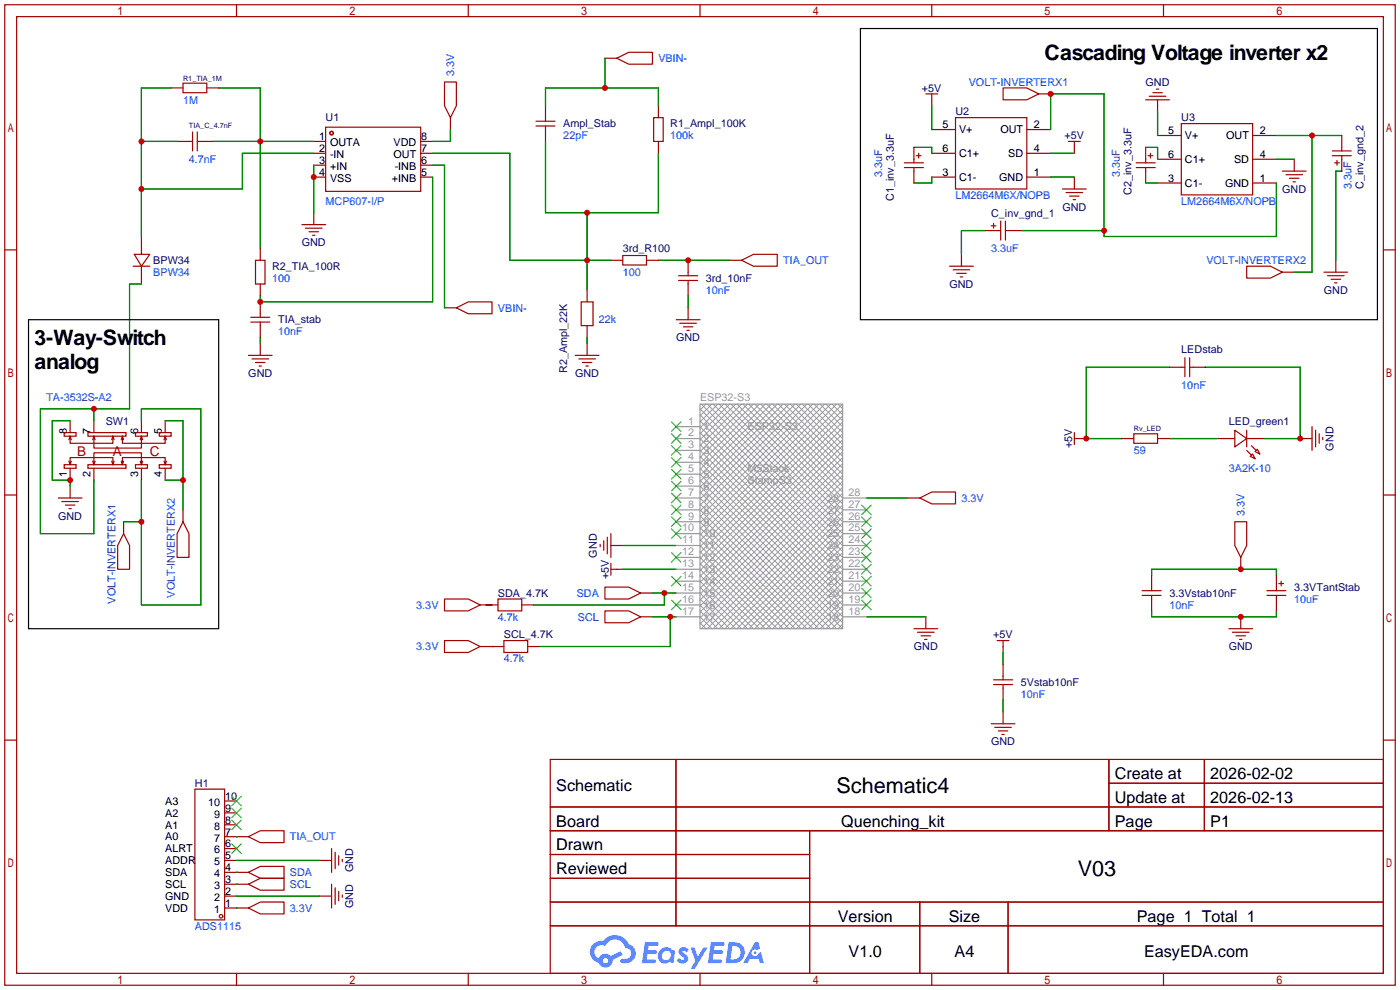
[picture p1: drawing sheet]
<svg xmlns="http://www.w3.org/2000/svg" width="299mm" height="212mm" viewBox="0 0 299 212" stroke-linecap="round" stroke-linejoin="round" font-family="sans-serif">
<g fill="none" stroke="#a10000" stroke-width=".25">
<path d="M1 1h297.2v209.6h-297.2zM3.6 3.6h292.1v204.4h-292.1zM50.5 1v2.6M100.1 1v2.6M149.6 1v2.6M199.1 1v2.6M248.7 1v2.6M1 53.4h2.6M295.7 53.4h2.5M1 105.8h2.6M295.7 105.8h2.5M1 158.2h2.6"/>
<path d="M295.7 158.2h2.5M117.6 162.3h178.1v45.7h-178.1zM117.6 172.5h178.1M117.6 177.5h178.1M144.5 162.3v35.6M173 177.5v30.5M237 162.3v15.2M237 167.4h58.7M257.4 162.3v15.2M117.6 182.6h55.4M117.6 192.8h178.1M117.6 187.7h55.4"/>
<path d="M117.6 197.9h178.1M196.6 192.8v15.2M215.4 192.8v15.2M50.5 208v2.6M100.1 208v2.6M149.6 208v2.6M199.1 208v2.6M248.7 208v2.6"/>
</g>
<g fill="#5487ff">
<path d="M145.3 202.7a1.3 1.3 0 0 1 1.9 .3l-.4 .6a.54 .54 0 0 0-.9-.2l.1 .2a1.34 1.34 0 0 1 .9 1.8 1.47 1.47 0 0 1-2.3-.1l.5-.6 .8 .5a.31 .31 0 0 0 .4-.3 .31 .31 0 0 0-.3-.4 1.12 1.12 0 0 1-.7-1.8z"/>
<path d="M147.6 202.5h.9l.6 2 1.2-2h.9l-2.7 4.6h-.9l1-1.7z"/>
<path d="M137.8 201.4h1.7a1.31 1.31 0 0 1 1.2 .2 .4 .4 0 0 1-.3 .5l-1.8 .1-.1 .9h1.6a.4 .4 0 0 1 .4 .4 .4 .4 0 0 1-.5 .4h-1.6l-.2 1.2h1.4a.46 .46 0 0 1 .5 0 .46 .46 0 0 1 .1 .5l-.4 .2h-2.6z"/>
<path d="M151.9 201.4h1.7a1.32 1.32 0 0 1 1.2 .2 .39 .39 0 0 1-.3 .5l-1.8 .1-.1 .9h1.6a.4 .4 0 0 1 .4 .4 .4 .4 0 0 1-.4 .4h-1.7l-.2 1.2h1.4a.46 .46 0 0 1 .5 0 .46 .46 0 0 1 .1 .5l-.4 .2h-2.6z"/>
<path d="M161.3 201.4h.8l.3 1.3-.6 .4a.75 .75 0 0 0-1.1 .3 .75 .75 0 0 0 .5 1 .75 .75 0 0 0 .9-.7l.5-.2 .6 2.3h-.8l-.3-.9h-1.8l-.5 .9h-1z"/>
<path d="M155.7 201.4l-.6 4.4h1.5a2.27 2.27 0 0 0 2.6-2.2 2.27 2.27 0 0 0-2.7-2.2zM156.5 202.1a1.5 1.5 0 0 1 1.8 1.6 1.5 1.5 0 0 1-1.9 1.4h-.3z"/>
<path d="M141.2 203a1.6 1.6 0 0 0-.3 2.3 1.6 1.6 0 0 0 2.3 .2l.7 .3 .3-2.4-.1-.3-.5-.1a1.58 1.58 0 0 0-2.4 0zM141.8 203.5a.98 .98 0 0 1 1.6 .4 .98 .98 0 0 1-1.1 1.3 .94 .94 0 0 1-.9-.7 .94 .94 0 0 1 .4-1z"/>
<path d="M126.8 201.8a2.37 2.37 0 0 0 1.1 4 1.54 1.54 0 0 0 1.8 1 1.54 1.54 0 0 0 1.2-1.6l2.2-1.1-.5-.8-2 1a1.57 1.57 0 0 0-2.7 .5 1.5 1.5 0 0 1-.7-2.1 1.5 1.5 0 0 1 2.2-.5 2.23 2.23 0 0 1 2.3-1.4 2.23 2.23 0 0 1 2 1.8 1.16 1.16 0 0 1 1.2 1.1 1.16 1.16 0 0 1-1.1 1.2h-.7a.47 .47 0 0 0-.5 .4 .47 .47 0 0 0 .4 .5 2.17 2.17 0 0 0 2.5-.9 2.17 2.17 0 0 0-.3-2.7l-.8-.4a3.2 3.2 0 0 0-5.5-.7l-1.1 .1zM128.8 205.3a.6 .6 0 0 1 1.2 0 .6 .6 0 0 1-1.2 0z"/>
<circle cx="161.4" cy="203.6" r=".28"/>
</g>
<g fill="none" stroke="#a10000" stroke-width=".25">
<path d="M36.6 18.8h2.5M39.1 17.8h5.1v2h-5.1zM44.2 18.8h2.5M95 17.5h2.5v5.1l-1.2 2.5-1.3-2.5zM129.3 12.4h2.5M131.8 12.4l2.6-1.2h5v2.5h-5zM214.4 18.8h5.1l2.5 1.3-2.5 1.2h-5.1zM246.4 19.8h2M247.1 19.1h.5M37.8 30.2h3.3M41.1 28.2v4.1M42.2 30.2h3.3"/>
<path d="M42.2 28.2v4.1M67.1 30.2h2.5M67.1 32.8h2.5M67.1 35.3h2.5M67.1 37.8h2.5M69.6 27.2h20.3v13.7h-20.3zM89.9 30.2h2.6M89.9 32.8h2.6M89.9 35.3h2.6M89.9 37.8h2.6M96.3 25.1v2.6M114.6 26.9h4"/>
<path d="M114.6 25.9h4M116.6 22.6v3.3M116.6 26.9v3.3M139.7 25.1h2v5.1h-2zM140.7 22.6v2.5M140.7 30.2v2.6M193.3 34.8h4.1M193.3 35.8h4.1M195.3 31.5v3.3M195.3 35.8v3.3M195.8 33.3h1M196.3 32.8v1"/>
<path d="M197.9 20.1h2.5M199.1 32.8h5.1M199.1 37.8h5.1M199.1 27.7h5.1M199.1 20.1v2.5M204.2 25.1h15.3v15.3h-15.3zM219.5 32.8h5M219.5 37.8h5M219.5 27.7h5M222 20.1h2.5M228.3 30.2h2.6M229.6 30.2v2.6"/>
<path d="M229.6 37.8v2.6M242.8 34.8h4.1M242.8 35.8h4.1M244.9 21.3h5M244.9 31.5v3.3M244.9 35.8v3.3M245.4 33.3h1M245.6 20.6h3.6M245.9 32.8v1M247.4 34h5.1M247.4 29h5.1M247.4 39.1h5.1"/>
<path d="M247.4 21.3v2.6M252.5 26.4h15.2v15.3h-15.2zM267.7 34h5.1M267.7 29h5.1M267.7 39.1h5.1M274.1 36.6h5M274.8 37.3h3.6M275.6 38.1h2M276.4 38.9h.5M276.6 34v2.6M284.7 33.3h4.1M284.7 32.3h4.1"/>
<path d="M285.2 34.8h1.1M285.8 34.3v1M286.8 29v3.3M286.8 33.3v3.3M28.4 56.9h3.6M28.7 54.4h3.3l-1.8 2.5zM30.2 50.5v3.9M30.2 56.9v3.8M54.6 55.6h2v5.1h-2zM55.6 53.1v2.5M64.5 48h5.1M65.3 48.8h3.5"/>
<path d="M66 49.5h2.1M66.8 50.3h.5M67.1 45.5v2.5M130.6 55.6h2.5M133.1 54.6h5.1v2h-5.1zM138.2 55.6h2.5M145 58.9h4.1M145 59.9h4.1M147.1 55.6v3.3M147.1 59.9v3.3M156 55.6h2.5M158.5 55.6l2.5-1.2h5.1v2.5h-5.1z"/>
<path d="M202.9 56.9h5.1M203.7 57.7h3.6M204.5 58.4h2M205.2 59.2h.5M205.5 54.4v2.5M210.6 49.3h3.3M211.8 48.3h1.1M212.3 47.8v1M213.9 47.2v4.1M214.9 47.2v4.1M214.9 49.3h3.3M227.1 40.4h5.1"/>
<path d="M227.8 41.1h3.6M228.6 41.9h2M229.4 42.7h.5M266.4 56.9h5.1l2.6 1.3-2.6 1.2h-5.1zM274.1 58.2h2.5M283 58.2h5M283.7 58.9h3.6M284.5 59.7h2M285.5 55.6v2.6M53.1 75.9h5.1M53.6 68.8h4.1M53.6 67.8h4.1"/>
<path d="M53.8 76.7h3.6M54.6 77.5h2M55.4 78.2h.5M55.6 60.7v2.5M55.6 64.5v3.3M55.6 68.8v3.3M55.6 73.4v2.5M95 65.8h2.5M97.5 65.8l2.6-1.3h5.1v2.6h-5.1zM122.9 75.9h5.1M123.7 76.7h3.6M124.2 64.5h2.5v5.1h-2.5z"/>
<path d="M124.5 77.5h2M125.2 78.2h.5M125.5 62v2.5M125.5 69.6v2.5M125.5 73.4v2.5M144.5 68.3h5.1M145.3 69.1h3.5M146 69.8h2.1M146.8 70.6h.5M147.1 65.8v2.5M249.9 78.5h3.3M253.2 76.5v4"/>
<path d="M254.3 76.5v4M254.3 78.5h3.3M285.2 60.5h.6M13.7 92.5h2.6v.7h-2.6zM13.7 99.3h2.6v.8h-2.6zM14.7 98.6l.3 .7M15 93.2v1.5h9.1v-1.5M15 99.3v-1.5h9.1v1.5M15 89.9v2.6M15 93.2l.2 .8M15 93.2l-.3 .8M15.2 98.6l-.2 .7"/>
<path d="M18.8 92.5h8.1v.7h-8.1zM18.8 99.3h8.1v.8h-8.1zM19.8 98.6l.3 .7M20.1 93.2v2.6h10.1v-2.6M20.1 99.3v-2.5h10.1v2.5M20.1 89.9v2.6M20.1 93.2l.2 .8M20.1 93.2l-.3 .8M20.3 98.6l-.2 .7M23.9 98.6l.2 .7M24.1 93.2l.3 .8M24.1 93.2l-.2 .8"/>
<path d="M24.4 98.6l-.3 .7M25.9 98.6l.3 .7M26.2 93.2v1.5h9.1v-1.5M26.2 99.3v-1.5h9.1v1.5M26.2 93.2l-.3 .8M26.2 93.2l.2 .8M26.4 98.6l-.2 .7M29 92.5h2.5v.7h-2.5zM29 99.3h2.5v.8h-2.5zM30 98.6l.2 .7M30.2 89.9v2.6M30.2 93.2l-.2 .8"/>
<path d="M30.2 93.2l.3 .8M30.5 98.6l-.3 .7M34 92.5h2.6v.7h-2.6zM34 99.3h2.6v.8h-2.6zM35.1 98.6l.2 .7M35.3 89.9v2.6M35.3 93.2l-.2 .8M35.3 93.2l.3 .8M35.6 98.6l-.3 .7M229.6 93.7h2.6M229.6 92.5v2.5M239.8 93.7h2.5"/>
<path d="M242.3 92.7h5.1v2h-5.1zM247.4 93.7h2.5M260.1 93.7h3.8M263.9 91.9l2.5 1.8-2.5 1.8zM266.4 93.7h3.9M266.4 91.9v3.6M266.4 96.3l1.1 1M267.2 97.5l.5-.5 .5 1zM267.5 95.2l1 1.1M268.2 96.5l.5-.5 .5 1zM277.9 93.7h2.5M280.4 91.2v5.1"/>
<path d="M281.2 91.9v3.6M281.9 92.7v2M282.7 93.5v.5M12.4 106.4h5.1M13.2 107.2h3.6M14 107.9h2M14.7 108.7h.5M15 100.1v2.5M15 103.9v2.5M20.1 100.1v2.5M26.4 114l1.3 2.6v5.1h-2.6v-5.1zM26.4 111.5v2.5"/>
<path d="M30.2 100.1v2.5M35.3 100.1v2.5M39.1 111.5l1.3 2.5v5.1h-2.6v-5.1zM39.1 109v2.5M128.3 116.3v.5M129 115.6v2M129.8 114.8v3.6M130.6 116.6h2.5M130.6 114v5.1M194.1 106.4h2.5M196.6 106.4l2.5-1.2h5.1v2.5h-5.1zM263.9 111.5h2.5v5.1l-1.2 2.5-1.3-2.5z"/>
<path d="M265.2 119.1v2.6M95 128h5.1l2.5 1.3-2.5 1.3h-5.1zM95 136.9h5.1l2.5 1.3-2.5 1.2h-5.1zM102.6 129.3h3.8M102.6 138.2h5.1M106.4 128h5.1v2.6h-5.1zM107.7 136.9h5.1v2.5h-5.1zM111.5 129.3h2.5M112.8 138.2h2.5M129.3 130.6h5.1l2.5 1.2-2.5 1.3h-5.1zM129.3 125.5h5.1l2.5 1.2-2.5 1.3h-5.1zM130.6 120.4v2.5"/>
<path d="M130.6 121.7h2.5M136.9 131.8h2.5M136.9 126.7h2.5M195.3 134.4h5.1M196.1 135.1h3.5M196.8 135.9h2.1M197.6 136.7h.5M197.9 131.8v2.6M213.1 136.9h2.5M214.4 136.9v2.5M244.1 126.2h4.1M244.1 127.3h4.1"/>
<path d="M246.1 122.9v3.3M246.1 127.3v3.3M262.6 134.4h5.1M263.4 135.1h3.6M264.2 135.9h2M264.9 136.7h.5M265.2 131.8v2.6M270.8 126.2h4M270.8 127.3h4M272.8 122.9v3.3M272.8 127.3v3.3M273.3 124.7h1"/>
<path d="M273.8 124.2v1M211.8 154.7h5.1M212.3 146.3h4.1M212.3 145.3h4.1M212.6 155.4h3.6M213.4 156.2h2M214.1 157h.5M214.4 142v3.3M214.4 146.3v3.3M214.4 152.1v2.6M41.7 168.7h6.3v27.9h-6.3zM48 178.8h5.1"/>
<path d="M48 176.3h2.5M48 173.7h2.5M48 171.2h2.5M53.1 178.8l2.5-1.3h5.1v2.6h-5.1zM48 194.1h5.1M48 191.5h2.5M48 189h5.1M48 186.4h5.1M48 183.9h2.5M48 181.4h2.5M53.1 189l2.5-1.3h5.1v2.5h-5.1zM53.1 186.4l2.5-1.2h5.1v2.5h-5.1z"/>
<path d="M53.1 194.1l2.5-1.3h5.1v2.5h-5.1zM68.3 191.5h2.6M68.3 183.9h2.6M70.9 181.4v5M70.9 189v5.1M71.6 182.1v3.6M71.6 189.7v3.6M72.4 182.9v2M72.4 190.5v2M73.2 183.6v.6M73.2 191.3v.5"/>
<circle cx="70.9" cy="28.4" r=".38"/>
<circle cx="47.2" cy="195.8" r=".38"/>
</g>
<g fill="none" stroke="#3c3" stroke-width=".25">
<path d="M143.5 90.2l2 2M143.5 92.7l2 2M143.5 95.2l2 2.1M143.5 97.8l2 2M145.5 90.2l-2 2M145.5 92.7l-2 2M145.5 95.2l-2 2.1M145.5 97.8l-2 2M143.5 100.3l2 2.1M143.5 102.9l2 2M143.5 105.4l2 2M143.5 107.9l2 2.1"/>
<path d="M143.5 110.5l2 2M143.5 113l2 2.1M143.5 118.1l2 2M145.5 100.3l-2 2.1M145.5 102.9l-2 2M145.5 105.4l-2 2M145.5 107.9l-2 2.1M145.5 110.5l-2 2M145.5 113l-2 2.1M145.5 118.1l-2 2M184.1 118.1l2.1 2M184.1 115.6l2.1 2"/>
<path d="M184.1 113l2.1 2.1M184.1 110.5l2.1 2M184.1 107.9l2.1 2.1M186.2 118.1l-2.1 2M186.2 115.6l-2.1 2M186.2 113l-2.1 2.1M186.2 110.5l-2.1 2M186.2 107.9l-2.1 2.1M143.5 123.2l2 2M143.5 128.3l2 2M145.5 123.2l-2 2M145.5 128.3l-2 2"/>
<path d="M184.1 128.3l2.1 2M184.1 125.7l2.1 2.1M184.1 123.2l2.1 2M184.1 120.6l2.1 2.1M186.2 128.3l-2.1 2M186.2 125.7l-2.1 2.1M186.2 123.2l-2.1 2M186.2 120.6l-2.1 2.1M49.5 175.3l2.1 2M49.5 172.7l2.1 2.1M49.5 170.2l2.1 2M51.6 175.3l-2.1 2"/>
<path d="M51.6 172.7l-2.1 2.1M51.6 170.2l-2.1 2M49.5 180.3l2.1 2.1M51.6 180.3l-2.1 2.1"/>
</g>
<g fill="none" stroke="#008700" stroke-width=".25">
<path d="M36.6 18.8h-6.4v31.7M46.7 18.8h8.9v34.3M129.3 12.4v6.4M30.2 30.2h7.6M45.5 30.2h21.6M67.1 35.3v10.2M67.1 32.8h-15.3v7.6h-21.6M92.5 32.8h16.5v22.8h21.6M92.5 37.8v26.7h-36.9v-1.3M92.5 35.3h2.5v30.5M96.3 27.7v2.5h-3.8M116.6 22.6v-3.8h24.1v3.8"/>
<path d="M116.6 30.2v15.3h24.1v-12.7M195.3 31.5h3.8v1.3M199.1 22.6v5.1M199.1 37.8v1.3h-3.8M224.5 27.7v-7.6h11.5v30.4h36.8v-11.4M224.5 32.8h5.1M224.5 37.8h5.1M244.9 31.5h2.5v2.5M244.9 39.1h2.5M247.4 23.9v5.1M272.8 34h3.8M272.8 29h14"/>
<path d="M280.4 29v29.2h-3.8M286.8 36.6h-1.3v19M125.5 45.5v16.5M140.7 55.6h15.3M210.6 49.3h-5.1v5.1M218.2 49.3h17.8M30.2 60.7h-2.5v26.7h-19.1v26.6h11.5v-11.4M55.6 72.1v1.3M125.5 72.1v1.3M147.1 63.2v2.6M249.9 78.5h-17.7v15.2h7.6M257.6 78.5h20.3v15.2h-7.6"/>
<path d="M15 89.9h-3.8v12.7h3.8v1.3M20.1 87.4v2.5M30.2 89.9v-2.5h12.7v41.9h-12.7v-26.7M35.3 89.9h3.8v19.1M249.9 93.7h10.2M26.4 111.5h3.8M35.3 102.6h3.8M133.1 116.6h11.4M185.2 106.4h8.9M103.9 129.3h1.3M105.2 138.2h.1M133.1 121.7h11.4"/>
<path d="M139.4 131.8h5.1M139.4 126.7h5.1M142 126.7v2.6h-28M143.3 131.8v6.4h-28M185.2 131.8h12.7M214.4 139.4v2.6M246.1 122.9v-1.2h26.7v1.2M246.1 130.6v1.2h26.7v-1.2M214.4 149.6v2.5M50.5 178.8h.1M50.5 189h.1M50.5 186.4h.1"/>
<path d="M50.5 194.1h.1M50.5 191.5h17.8M50.5 183.9h17.8"/>
</g>
<g fill="none" stroke="#999" stroke-width=".25">
<path d="M144.5 91.2h5.1M144.5 93.7h5.1M144.5 96.3h5.1M144.5 98.8h5.1M149.6 86.4h30.5v48h-30.5zM144.5 101.3h5.1M144.5 103.9h5.1M144.5 106.4h5.1M144.5 109h5.1M144.5 111.5h5.1M144.5 114h5.1M144.5 116.6h5.1"/>
<path d="M144.5 119.1h5.1M180.1 106.4h5.1M180.1 109h5.1M180.1 111.5h5.1M180.1 114h5.1M180.1 116.6h5.1M180.1 119.1h5.1M144.5 121.7h5.1M144.5 124.2h5.1M144.5 126.7h5.1M144.5 129.3h5.1M144.5 131.8h5.1"/>
<path d="M180.1 121.7h5.1M180.1 124.2h5.1M180.1 126.7h5.1M180.1 129.3h5.1M180.1 131.8h5.1"/>
</g>
<g fill="none" stroke="#999" stroke-width=".21">
<path d="M149.6 98.8l30.5 30.5M149.6 97.5l30.5 30.5M149.6 96.3l30.5 30.4M149.6 95l30.5 30.5M149.6 93.7l30.5 30.5M149.6 92.5l30.5 30.4M149.6 91.2l30.5 30.5M149.6 89.9l30.5 30.5M149.6 88.6l30.5 30.5M149.6 87.4l30.5 30.5M149.9 86.4l30.2 30.2M150.9 86.4l-1.3 1.2"/>
<path d="M151.1 86.4l29 28.9M152.1 86.4l-2.5 2.5M152.4 86.4l27.7 27.6M153.4 86.4l-3.8 3.8M153.7 86.4l26.4 26.4M154.7 86.4l-5.1 5M154.9 86.4l25.2 25.1M156 86.4l-6.4 6.3M156.2 86.4l23.9 23.8M157.2 86.4l-7.6 7.6M157.5 86.4l22.6 22.6M158.5 86.4l-8.9 8.9"/>
<path d="M158.8 86.4l21.3 21.3M159.8 86.4l-10.2 10.1M160 86.4l20.1 20M161 86.4l-11.4 11.4M161.3 86.4l18.8 18.8M162.3 86.4l-12.7 12.7M162.6 86.4l17.5 17.5M163.6 86.4l-14 13.9M163.8 86.4l16.3 16.2M164.8 86.4l-15.2 15.2M165.1 86.4l15 14.9M166.1 86.4l-16.5 16.5"/>
<path d="M166.4 86.4l13.7 13.7M167.4 86.4l-17.8 17.7M167.6 86.4l12.5 12.4M168.7 86.4l-19.1 19M168.9 86.4l11.2 11.1M169.9 86.4l-20.3 20.3M170.2 86.4l9.9 9.9M171.2 86.4l-21.6 21.6M171.5 86.4l8.6 8.6M172.5 86.4l-22.9 22.8M172.7 86.4l7.4 7.3M173.7 86.4l-24.1 24.1"/>
<path d="M174 86.4l6.1 6.1M175 86.4l-25.4 25.4M175.3 86.4l4.8 4.8M176.3 86.4l-26.7 26.6M176.5 86.4l3.6 3.5M177.5 86.4l-27.9 27.9M177.8 86.4l2.3 2.2M178.8 86.4l-29.2 29.2M179.1 86.4l1 1M180.1 86.4l-30.5 30.4M180.1 87.6l-30.5 30.5M180.1 88.9l-30.5 30.5"/>
<path d="M180.1 90.2l-30.5 30.5M180.1 91.4l-30.5 30.5M180.1 92.7l-30.5 30.5M180.1 94l-30.5 30.5M180.1 95.3l-30.5 30.4M180.1 96.5l-30.5 30.5M180.1 97.8l-30.5 30.5M180.1 99.1l-30.5 30.4M149.6 119.1l15.2 15.3M149.6 117.9l16.5 16.5M149.6 116.6l17.8 17.8M149.6 115.3l19.1 19.1"/>
<path d="M149.6 114l20.3 20.4M149.6 112.8l21.6 21.6M149.6 111.5l22.9 22.9M149.6 110.2l24.1 24.2M149.6 109l25.4 25.4M149.6 107.7l26.7 26.7M149.6 106.4l27.9 28M149.6 105.2l29.2 29.2M149.6 103.9l30.5 30.5M149.6 102.6l30.5 30.5M149.6 101.3l30.5 30.5M149.6 100.1l30.5 30.5"/>
<path d="M180.1 100.3l-30.5 30.5M180.1 101.6l-30.5 30.5M180.1 102.9l-30.5 30.5M180.1 104.1l-30.2 30.3M180.1 105.4l-29 29M180.1 106.7l-27.7 27.7M180.1 108l-26.4 26.4M180.1 109.2l-25.2 25.2M180.1 110.5l-23.9 23.9M180.1 111.8l-22.6 22.6M180.1 113l-21.3 21.4M180.1 114.3l-20.1 20.1"/>
<path d="M180.1 115.6l-18.8 18.8M180.1 116.8l-17.5 17.6M180.1 118.1l-16.3 16.3M180.1 119.4l-15 15M149.6 133.1l1.3 1.3M149.6 131.8l2.5 2.6M149.6 130.6l3.8 3.8M149.6 129.3l5.1 5.1M149.6 128l6.4 6.4M149.6 126.7l7.6 7.7M149.6 125.5l8.9 8.9M149.6 124.2l10.2 10.2"/>
<path d="M149.6 122.9l11.4 11.5M149.6 121.7l12.7 12.7M149.6 120.4l14 14M180.1 120.7l-13.7 13.7M180.1 121.9l-12.5 12.5M180.1 123.2l-11.2 11.2M180.1 124.5l-9.9 9.9M180.1 125.7l-8.6 8.7M180.1 127l-7.4 7.4M180.1 128.3l-6.1 6.1M180.1 129.5l-4.8 4.9M180.1 130.8l-3.6 3.6"/>
<path d="M180.1 132.1l-2.3 2.3M180.1 133.4l-1 1"/>
</g>
<path d="M183.9 6.1h110.5v62.2h-110.5zM6.1 68.3h40.6v66.1h-40.6z" fill="none" stroke="#000" stroke-width=".25"/>
<g fill="#c00">
<circle cx="143.3" cy="131.8" r=".63"/>
<circle cx="142" cy="126.7" r=".63"/>
<circle cx="277.9" cy="93.7" r=".63"/>
<circle cx="265.2" cy="121.7" r=".63"/>
<circle cx="265.2" cy="131.8" r=".63"/>
<circle cx="67.1" cy="37.8" r=".63"/>
<circle cx="30.2" cy="30.2" r=".63"/>
<circle cx="30.2" cy="40.4" r=".63"/>
<circle cx="55.6" cy="30.2" r=".63"/>
<circle cx="147.1" cy="55.6" r=".63"/>
<circle cx="232.2" cy="93.7" r=".63"/>
<circle cx="224.5" cy="20.1" r=".63"/>
<circle cx="236" cy="49.3" r=".63"/>
<circle cx="280.4" cy="29" r=".63"/>
<circle cx="15" cy="102.6" r=".63"/>
<circle cx="20.1" cy="87.4" r=".63"/>
<circle cx="39.1" cy="102.6" r=".63"/>
<circle cx="30.2" cy="111.5" r=".63"/>
<circle cx="55.6" cy="64.5" r=".63"/>
<circle cx="129.3" cy="18.8" r=".63"/>
<circle cx="125.5" cy="55.6" r=".63"/>
<circle cx="125.5" cy="45.5" r=".63"/>
</g>
<g font-size="4.6">
<text x="178.8" y="169.4">Schematic4</text>
<text x="230.4" y="187.2">V03</text>
</g>
<g font-size="4.5">
<text x="223.3" y="12.8">Cascading Voltage inverter x2</text>
<text x="7.4" y="73.8">3-Way-Switch</text>
<text x="7.4" y="78.8">analog</text>
</g>
<g font-size="3.5">
<text x="238.3" y="166.5">Create at</text>
<text x="258.7" y="166.5">2026-02-02</text>
<text x="118.9" y="169.1">Schematic</text>
<text x="238.3" y="171.6">Update at</text>
<text x="258.7" y="171.6">2026-02-13</text>
<text x="118.9" y="176.7">Board</text>
<text x="179.8" y="176.7">Quenching_kit</text>
<text x="238.3" y="176.7">Page</text>
<text x="258.7" y="176.7">P1</text>
<text x="118.9" y="181.8">Drawn</text>
<text x="118.9" y="186.8">Reviewed</text>
<text x="179.1" y="197">Version</text>
<text x="202.8" y="197">Size</text>
<text x="243" y="197">Page 1 Total 1</text>
<text x="181.4" y="204.6">V1.0</text>
<text x="204" y="204.6">A4</text>
<text x="244.5" y="204.6">EasyEDA.com</text>
</g>
<g font-size="2.9" fill="#a00000">
<text x="16.5" y="97.4">B</text>
<text x="24.1" y="97.4">A</text>
<text x="32" y="97.4">C</text>
</g>
<g font-size="2.3" fill="#00f">
<text x="97.1" y="16.3" transform="rotate(-90 97.1 16.3)">3.3V</text>
<text x="140.7" y="13.3">VBIN-</text>
<text x="39.1" y="22.1">1M</text>
<text x="207" y="18.3">VOLT-INVERTERX1</text>
<text x="120.4" y="29.8">22pF</text>
<text x="143.3" y="29.8">100k</text>
<text x="40.4" y="34.8">4.7nF</text>
<text x="188.5" y="37.8" transform="rotate(-90 188.5 37.8)">3.3uF</text>
<text x="239.3" y="37.8" transform="rotate(-90 239.3 37.8)">3.3uF</text>
<text x="288.8" y="40.4" transform="rotate(-90 288.8 40.4)">3.3uF</text>
<text x="69.6" y="43.7">MCP607-I/P</text>
<text x="204.2" y="42.5">LM2664M6X/NOPB</text>
<text x="252.5" y="43.7">LM2664M6X/NOPB</text>
<text x="211.8" y="53.9">3.3uF</text>
<text x="32.8" y="59">BPW34</text>
<text x="133.1" y="59">100</text>
<text x="167.4" y="56.4">TIA_OUT</text>
<text x="257.8" y="56.4">VOLT-INVERTERX2</text>
<text x="58.2" y="60.2">100</text>
<text x="150.9" y="62.8">10nF</text>
<text x="59.4" y="71.7">10nF</text>
<text x="106.4" y="66.6">VBIN-</text>
<text x="128" y="69.1">22k</text>
<text x="252.5" y="83.1">10nF</text>
<text x="9.9" y="85.6">TA-3532S-A2</text>
<text x="242.3" y="97.1">59</text>
<text x="262.6" y="100.9">3A2K-10</text>
<text x="205.5" y="107.2">3.3V</text>
<text x="266" y="110.2" transform="rotate(-90 266 110.2)">3.3V</text>
<text x="24.7" y="129" transform="rotate(-90 24.7 129)">VOLT-INVERTERX1</text>
<text x="37.4" y="127.7" transform="rotate(-90 37.4 127.7)">VOLT-INVERTERX2</text>
<text x="89" y="130.1">3.3V</text>
<text x="123.3" y="127.6">SDA</text>
<text x="249.9" y="130.1">10nF</text>
<text x="276.6" y="128.8">10uF</text>
<text x="106.4" y="132.6">4.7k</text>
<text x="123.5" y="132.6">SCL</text>
<text x="89" y="139">3.3V</text>
<text x="107.7" y="141.5">4.7k</text>
<text x="218.2" y="149.1">10nF</text>
<text x="62" y="179.6">TIA_OUT</text>
<text x="62" y="189.8">SCL</text>
<text x="62" y="187.2">SDA</text>
<text x="62" y="194.9">3.3V</text>
<text x="41.7" y="198.7">ADS1115</text>
</g>
<g font-size="2.3" fill="#000080">
<text x="197.1" y="19.6">+5V</text>
<text x="244.8" y="18.3">GND</text>
<text x="69.6" y="26">U1</text>
<text x="120.4" y="27.2">Ampl_Stab</text>
<text x="143.3" y="27.2">R1_Ampl_100K</text>
<text x="204.2" y="24.7">U2</text>
<text x="227.5" y="29.8">+5V</text>
<text x="252.5" y="26">U3</text>
<text x="241.9" y="41.7" transform="rotate(-90 241.9 41.7)">C2_inv_3.3uF</text>
<text x="274" y="41.2">GND</text>
<text x="291.4" y="40.4" transform="rotate(-90 291.4 40.4)">C_inv_gnd_2</text>
<text x="191.1" y="42.9" transform="rotate(-90 191.1 42.9)">C1_inv_3.3uF</text>
<text x="211.8" y="46.3">C_inv_gnd_1</text>
<text x="227.1" y="45">GND</text>
<text x="64.5" y="52.6">GND</text>
<text x="133.1" y="53.9">3rd_R100</text>
<text x="32.8" y="56.4">BPW34</text>
<text x="58.2" y="57.7">R2_TIA_100R</text>
<text x="150.9" y="60.2">3rd_10nF</text>
<text x="202.9" y="61.5">GND</text>
<text x="282.9" y="62.8">GND</text>
<text x="59.4" y="69.1">TIA_stab</text>
<text x="144.5" y="72.9">GND</text>
<text x="252.5" y="75.5">LEDstab</text>
<text x="53.1" y="80.6">GND</text>
<text x="121.2" y="79.8" transform="rotate(-90 121.2 79.8)">R2_Ampl_22K</text>
<text x="122.9" y="80.6">GND</text>
<text x="22.6" y="90.7">SW1</text>
<text x="229.2" y="95.8" transform="rotate(-90 229.2 95.8)">+5V</text>
<text x="262.6" y="90.7">LED_green1</text>
<text x="285" y="96.3" transform="rotate(-90 285 96.3)">GND</text>
<text x="12.4" y="111">GND</text>
<text x="127.6" y="119.2" transform="rotate(-90 127.6 119.2)">GND</text>
<text x="130.1" y="123.8" transform="rotate(-90 130.1 123.8)">+5V</text>
<text x="106.4" y="127.6">SDA_4.7K</text>
<text x="249.9" y="127.6">3.3Vstab10nF</text>
<text x="276.6" y="126.3">3.3VTantStab</text>
<text x="107.7" y="136.4">SCL_4.7K</text>
<text x="212.3" y="136.4">+5V</text>
<text x="195.3" y="139">GND</text>
<text x="262.6" y="139">GND</text>
<text x="218.2" y="146.6">5Vstab10nF</text>
<text x="211.8" y="159.3">GND</text>
<text x="41.7" y="168.2">H1</text>
<text x="75.5" y="186.5" transform="rotate(-90 75.5 186.5)">GND</text>
<text x="75.5" y="194.1" transform="rotate(-90 75.5 194.1)">GND</text>
</g>
<g font-size="2.3">
<text x="68.2" y="30">1</text>
<text x="90" y="30">8</text>
<text x="201.4" y="27.5">5</text>
<text x="205" y="28.5">V+</text>
<text x="213.8" y="28.5">OUT</text>
<text x="221" y="27.5">2</text>
<text x="249.7" y="28.7">5</text>
<text x="253.2" y="29.7">V+</text>
<text x="262.1" y="29.7">OUT</text>
<text x="269.2" y="28.7">2</text>
<text x="68.2" y="32.5">2</text>
<text x="68.2" y="35.1">3</text>
<text x="70.5" y="31.3">OUTA</text>
<text x="70.5" y="33.8">-IN</text>
<text x="84.1" y="33.8">OUT</text>
<text x="84.1" y="31.3">VDD</text>
<text x="90" y="35.1">6</text>
<text x="90" y="32.5">7</text>
<text x="201.4" y="32.5">6</text>
<text x="205" y="33.6">C1+</text>
<text x="215.5" y="33.6">SD</text>
<text x="221" y="32.5">4</text>
<text x="249.7" y="33.8">6</text>
<text x="253.2" y="34.8">C1+</text>
<text x="263.7" y="34.8">SD</text>
<text x="269.2" y="33.8">4</text>
<text x="68.2" y="37.6">4</text>
<text x="70.5" y="36.3">+IN</text>
<text x="70.5" y="38.9">VSS</text>
<text x="83.8" y="38.9">+INB</text>
<text x="84.4" y="36.3">-INB</text>
<text x="90" y="37.6">5</text>
<text x="201.4" y="37.6">3</text>
<text x="205" y="38.6">C1-</text>
<text x="213.6" y="38.6">GND</text>
<text x="221" y="37.6">1</text>
<text x="249.7" y="38.9">3</text>
<text x="253.2" y="39.9">C1-</text>
<text x="261.8" y="39.9">GND</text>
<text x="269.2" y="38.9">1</text>
<text x="14.3" y="92.8" transform="rotate(-90 14.3 92.8)">8</text>
<text x="19.3" y="92.8" transform="rotate(-90 19.3 92.8)">7</text>
<text x="29.5" y="92.8" transform="rotate(-90 29.5 92.8)">6</text>
<text x="34.6" y="92.8" transform="rotate(-90 34.6 92.8)">5</text>
<text x="14.3" y="102" transform="rotate(-90 14.3 102)">1</text>
<text x="19.3" y="102" transform="rotate(-90 19.3 102)">2</text>
<text x="29.5" y="102" transform="rotate(-90 29.5 102)">3</text>
<text x="34.6" y="102" transform="rotate(-90 34.6 102)">4</text>
<text x="35.3" y="172">A3</text>
<text x="44.5" y="172.2">10</text>
<text x="48.1" y="173.5">9</text>
<text x="48.1" y="171">10</text>
<text x="35.3" y="174.5">A2</text>
<text x="35.3" y="177.1">A1</text>
<text x="35.3" y="179.6">A0</text>
<text x="45.8" y="179.9">7</text>
<text x="45.8" y="177.3">8</text>
<text x="45.8" y="174.8">9</text>
<text x="48.1" y="178.6">7</text>
<text x="48.1" y="176">8</text>
<text x="35.3" y="182.2">ALRT</text>
<text x="35.3" y="184.7">ADDR</text>
<text x="45.8" y="184.9">5</text>
<text x="45.8" y="182.4">6</text>
<text x="48.1" y="183.7">5</text>
<text x="48.1" y="181.1">6</text>
<text x="35.3" y="187.2">SDA</text>
<text x="35.3" y="189.8">SCL</text>
<text x="45.8" y="190">3</text>
<text x="45.8" y="187.5">4</text>
<text x="48.1" y="191.3">2</text>
<text x="48.1" y="188.7">3</text>
<text x="48.1" y="186.2">4</text>
<text x="35.3" y="192.3">GND</text>
<text x="35.3" y="194.9">VDD</text>
<text x="45.8" y="195.1">1</text>
<text x="45.8" y="192.6">2</text>
<text x="48.1" y="193.8">1</text>
</g>
<g font-size="2.3" fill="#999">
<text x="149.6" y="85.6">ESP32-S3</text>
<text x="147.1" y="90.7">1</text>
<text x="147.1" y="93.3">2</text>
<text x="147.1" y="95.8">3</text>
<text x="150.4" y="92">1</text>
<text x="150.4" y="94.5">2</text>
<text x="159.8" y="92">ESP32-S3</text>
<text x="147.1" y="98.3">4</text>
<text x="147.1" y="100.9">5</text>
<text x="150.4" y="97.1">3</text>
<text x="150.4" y="99.6">4</text>
<text x="159.8" y="100.9">M5Stack</text>
<text x="147.1" y="103.4">6</text>
<text x="147.1" y="106">7</text>
<text x="150.4" y="102.2">5</text>
<text x="150.4" y="104.7">6</text>
<text x="150.4" y="107.2">7</text>
<text x="159.8" y="103.4">StampS3</text>
<text x="176.8" y="107.2">28</text>
<text x="181.4" y="106">28</text>
<text x="145.8" y="113.6">10</text>
<text x="147.1" y="108.5">8</text>
<text x="147.1" y="111">9</text>
<text x="150.4" y="109.8">8</text>
<text x="150.4" y="112.3">9</text>
<text x="176.8" y="112.3">26</text>
<text x="176.8" y="109.8">27</text>
<text x="181.4" y="113.6">25</text>
<text x="181.4" y="111">26</text>
<text x="181.4" y="108.5">27</text>
<text x="145.8" y="116.1">11</text>
<text x="145.8" y="118.7">12</text>
<text x="150.4" y="114.9">10</text>
<text x="150.4" y="117.4">11</text>
<text x="150.4" y="119.9">12</text>
<text x="176.8" y="119.9">23</text>
<text x="176.8" y="117.4">24</text>
<text x="176.8" y="114.9">25</text>
<text x="181.4" y="118.7">23</text>
<text x="181.4" y="116.1">24</text>
<text x="145.8" y="121.2">13</text>
<text x="145.8" y="123.7">14</text>
<text x="150.4" y="122.5">13</text>
<text x="150.4" y="125">14</text>
<text x="176.8" y="125">21</text>
<text x="176.8" y="122.5">22</text>
<text x="181.4" y="123.7">21</text>
<text x="181.4" y="121.2">22</text>
<text x="145.8" y="126.3">15</text>
<text x="145.8" y="128.8">16</text>
<text x="145.8" y="131.4">17</text>
<text x="150.4" y="127.6">15</text>
<text x="150.4" y="130.1">16</text>
<text x="176.8" y="130.1">19</text>
<text x="176.8" y="127.6">20</text>
<text x="181.4" y="131.4">18</text>
<text x="181.4" y="128.8">19</text>
<text x="181.4" y="126.3">20</text>
<text x="150.4" y="132.6">17</text>
<text x="176.8" y="132.6">18</text>
</g>
<g font-size="1.6" fill="#000080">
<text x="39.1" y="17.2">R1_TIA_1M</text>
<text x="40.4" y="27.4">TIA_C_4.7nF</text>
<text x="242.3" y="92.1">Rv_LED</text>
</g>
</svg>
